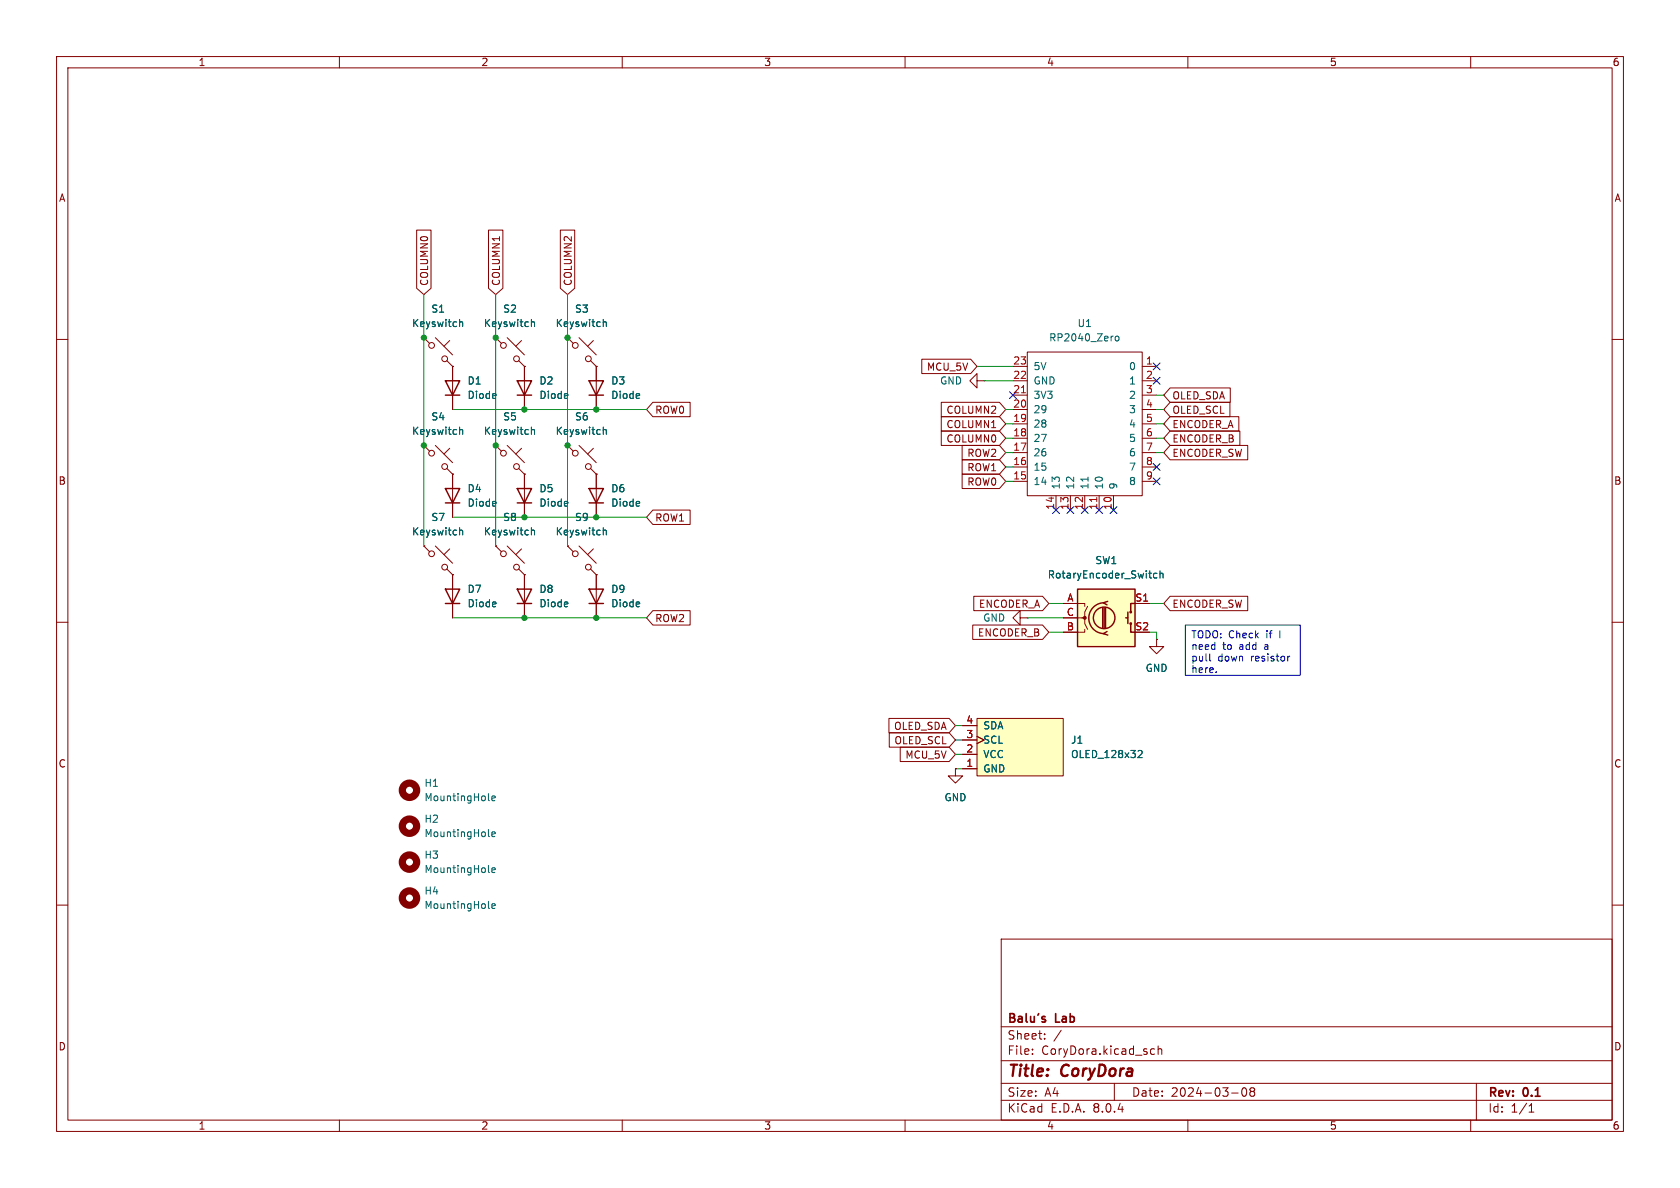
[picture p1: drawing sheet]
<svg xmlns="http://www.w3.org/2000/svg" width="297mm" height="210mm" viewBox="0 0 297 210" stroke-linecap="round" stroke-linejoin="round" font-family="sans-serif">
<g fill="none" stroke="#840000" stroke-width=".18">
<path d="M10 10h277v190h-277zM12 12h273v186h-273zM60 10v2M110 10v2M160 10v2M210 10v2M260 10v2M10 60h2M74.9 59.7l1 1M74.9 59.7h.1M77 59.7l3 3M87.6 59.7l1 1"/>
<path d="M87.6 59.7h.1M89.7 59.7l3 3M100.3 59.7l1 1M100.3 59.7h.1M102.4 59.7l3 3M285 60h2M74.9 78.7l1 1.1M74.9 78.7h.1M77 78.7l3 3.1M79 63.8l1 1M79.5 60.2l-1 1M79.5 79.2l-1 1.1"/>
<path d="M80 64.8h.1M80 64.8v7.6M87.6 78.7l1 1.1M87.6 78.7h.1M89.7 78.7l3 3.1M91.7 63.8l1 1M92.2 79.2l-1 1.1M92.2 60.2l-1 1M92.7 64.8h.1M92.7 64.8v7.6M100.3 78.7l1 1.1M100.3 78.7h.1"/>
<path d="M102.4 78.7l3 3.1M104.4 63.8l1 1M104.9 79.2l-1 1.1M104.9 60.2l-1 1M105.4 64.8h.1M105.4 64.8v7.6M172.7 67.3v-1.3l-1.3 1.3 1.3 1.3v-1.3h1.3M174 67.3h.1M179.1 64.8h2.5M179.1 77.5h2.5M179.1 74.9h2.5M179.1 67.3h2.5"/>
<path d="M179.1 72.4h2.5M179.1 69.9h2.5M181.6 62.2h20.3v25.4h-20.3zM201.9 64.8h2.6M201.9 77.5h2.6M201.9 74.9h2.6M201.9 67.3h2.6M201.9 72.4h2.6M201.9 69.9h2.6M74.9 96.5l1 1M74.9 96.5h.1M77 96.5l3 3.1"/>
<path d="M79 82.8l1 1M79.5 97l-1 1M80 83.8h.1M80 83.8v7.6M87.6 96.5l1 1M87.6 96.5h.1M89.7 96.5l3 3.1M91.7 82.8l1 1M92.2 97l-1 1M92.7 83.8h.1M92.7 83.8v7.6M100.3 96.5l1 1"/>
<path d="M100.3 96.5h.1M102.4 96.5l3 3.1M104.4 82.8l1 1M104.9 97l-1 1M105.4 83.8h.1M105.4 83.8v7.6M179.1 85.1h2.5M179.1 82.6h2.5M179.1 80h2.5M186.7 87.6v2.6M189.2 87.6v2.6M191.8 87.6v2.6"/>
<path d="M194.3 87.6v2.6M196.8 87.6v2.6M201.9 85.1h2.6M201.9 82.6h2.6M201.9 80h2.6M10 110h2M79 100.6l1 1M80 101.6h.1M80 101.6v7.6M91.7 100.6l1 1M92.7 101.6h.1M92.7 101.6v7.6"/>
<path d="M104.4 100.6l1 1M105.4 101.6h.1M105.4 101.6v7.6M285 110h2M168.9 135.9v1.3h1.3l-1.3 1.2-1.3-1.2h1.3M168.9 135.9h.1M10 160h2M285 160h2M177 166h108v32h-108zM60 198v2M110 198v2M160 198v2"/>
<path d="M177 194.5h108M177 191.5h108M177 187.5h108M177 181.5h108M182.5 186.3v.1M182.5 185.5v.1M184.7 183.6v.1M184.7 182.8v.1M187.6 182.1l-1.3 2M197 191.5v3M203.5 186.3l.2 .1 .4-.1M204.1 185.5l-.4-.1-.2 .1"/>
<path d="M204.7 185.5l.3-.1 .3 .1 .1 .9M204.7 184.9v1.5M210 198v2M217.7 193.2h1.2M219.7 192.4l.2-.1a.81 .81 0 0 1 .6 .6 .81 .81 0 0 1-.3 .8l-.2 .1a.81 .81 0 0 1-.3-1.4zM221.2 192.9l-.2-.2 .2-.4 .5 .1 .1 .2-.3 .3M221.2 192.9l-.2 .3v.3l.2 .3 .5-.1 .1-.2-.1-.4-.2-.2M221.2 192.9h.3M260 198v2M261 191.5v6.5M270.3 196.6h.9M270.3 195.5l.4-.4v1.5"/>
<circle cx="76.3" cy="61.1" r=".51"/>
<circle cx="78.6" cy="63.4" r=".51"/>
<circle cx="89" cy="61.1" r=".51"/>
<circle cx="91.3" cy="63.4" r=".51"/>
<circle cx="101.7" cy="61.1" r=".51"/>
<circle cx="104" cy="63.4" r=".51"/>
<circle cx="76.3" cy="97.9" r=".51"/>
<circle cx="76.3" cy="80.1" r=".51"/>
<circle cx="78.6" cy="82.5" r=".51"/>
<circle cx="89" cy="80.1" r=".51"/>
<circle cx="89" cy="97.9" r=".51"/>
<circle cx="91.3" cy="82.5" r=".51"/>
<circle cx="101.7" cy="80.1" r=".51"/>
<circle cx="101.7" cy="97.9" r=".51"/>
<circle cx="104" cy="82.5" r=".51"/>
<circle cx="78.6" cy="100.3" r=".51"/>
<circle cx="91.3" cy="100.3" r=".51"/>
<circle cx="104" cy="100.3" r=".51"/>
</g>
<path d="M184.8 180.3v.3" fill="none" stroke="#840000" stroke-width=".3"/>
<g fill="none" stroke="#006464" stroke-width=".18">
<path d="M81.2 56.5v1.2M81.2 57l.2-.1h.3l.1 .8M93.9 57l.2-.1h.3l.1 .8M93.9 56.5v1.2M106.6 57l.2-.1h.3l.1 .8M106.6 56.5v1.2M197.2 59.5l.2-.1 .4 .1v.5l-.1 .2-.3 .1-.2-.2zM81.2 75.5v1.3M81.2 76.1l.2-.2 .3 .1 .1 .8M93.9 76.1l.2-.2 .3 .1 .1 .8M93.9 75.5v1.3M106.6 75.5v1.3"/>
<path d="M106.6 76.1l.2-.2 .3 .1 .1 .8M81.2 93.3v1.3M81.2 93.8l.2-.1 .3 .1 .1 .8M93.9 93.3v1.3M93.9 93.8l.2-.1 .3 .1 .1 .8M106.6 93.3v1.3M106.6 93.8l.2-.1 .3 .1 .1 .8M192.3 84.3v.8M86.3 147.7l.2 .2M86.3 141.4l.2 .1M86.3 154.1l.2 .1M87 141.1l.6-.1-.1-.2-.4-.1-.1 .2v.6h.5"/>
<path d="M87 147.5l.6-.1-.1-.3h-.4l-.1 .1v.6h.5M87 153.8l.6-.1-.1-.2-.4-.1-.1 .2v.6h.5M86.3 160.4l.2 .2M87 160.2l.6-.1-.1-.3h-.4l-.1 .1v.6h.5"/>
</g>
<g fill="none" stroke="#840000" stroke-width=".25">
<path d="M78.7 67.3h2.6l-1.3 2.6zM78.7 69.9h2.6M91.4 67.3h2.6l-1.3 2.6zM91.4 69.9h2.6M104.1 67.3h2.6l-1.3 2.6zM104.1 69.9h2.6M78.7 86.4h2.6l-1.3 2.5zM78.7 88.9h2.6M91.4 86.4h2.6l-1.3 2.5zM91.4 88.9h2.6M104.1 86.4h2.6l-1.3 2.5zM104.1 88.9h2.6"/>
<path d="M78.7 104.1h2.6l-1.3 2.6zM78.7 106.7h2.6M91.4 104.1h2.6l-1.3 2.6zM91.4 106.7h2.6M104.1 104.1h2.6l-1.3 2.6zM104.1 106.7h2.6"/>
</g>
<g fill="none" stroke="#840000" stroke-width="1.3">
<circle cx="72.4" cy="139.7" r="1.27"/>
<circle cx="72.4" cy="146" r="1.27"/>
<circle cx="72.4" cy="158.7" r="1.27"/>
<circle cx="72.4" cy="152.4" r="1.27"/>
</g>
<path d="M180.6 69.4h.7M193.9 87.9v.8" fill="none" stroke="#a90000" stroke-width=".18"/>
<path d="M172.7 127h15.3v10.2h-15.3z" fill="#ffffc2"/>
<path d="M170.2 135.9h2.5M170.2 133.4h2.5M170.2 130.8h2.5M170.2 128.3h2.5M172.7 127h15.3v10.2h-15.3zM172.7 130.2l1.3 .6-1.3 .6" fill="none" stroke="#840000" stroke-width=".18"/>
<path d="M201.3 132.7h.4l.2 .3-.8 .9h.8" fill="none" stroke="#006464" stroke-width=".18"/>
<path d="M190.5 104.1h10.2v10.2h-10.2z" fill="#ffffc2"/>
<g fill="none" stroke="#840000" stroke-width=".25">
<path d="M190.5 104.1h10.2v10.2h-10.2zM194.9 107.4v3.6M195.2 106.6a2.73 2.73 0 0 0-2.7 2.7 2.73 2.73 0 0 0 2.7 2.7M195.2 107.4v3.6M195.5 107.4v3.6M195.7 111.6l-.6 .4 .7 .3M195.8 106.3l-.7 .3 .6 .3M199 109.2h.4M199.4 108.2v2M199.9 110.2v1.6h.8M200.7 106.7h-.8v1.5"/>
<circle cx="195.2" cy="109.2" r="1.9"/>
<circle cx="199.9" cy="108.2" r=".13"/>
<circle cx="199.9" cy="110.2" r=".13"/>
</g>
<circle cx="191.8" cy="109.2" r=".25" fill="#840000" stroke="#840000" stroke-width=".18"/>
<g fill="none" stroke="#840000" stroke-width=".18">
<path d="M73.7 40.7h2.5v10.3l-1.3 1.1-1.2-1.1zM74.9 59.7h.1M86.4 40.7h2.5v10.3l-1.3 1.1-1.2-1.1zM87.6 59.7h.1M99.1 40.7h2.5v10.3l-1.3 1.1-1.2-1.1zM100.3 59.7h.1M74.9 78.7h.1M80 64.8h.1M80 64.8v2.5M80 69.9v2.5M87.6 78.7h.1M92.7 64.8h.1"/>
<path d="M92.7 64.8v2.5M92.7 69.9v2.5M100.3 78.7h.1M105.4 64.8h.1M105.4 64.8v2.5M105.4 69.9v2.5M115.4 71.1h6.6v2.6h-6.6l-1.1-1.3zM163 63.5h8.6l1.1 1.3-1.1 1.2h-8.6zM166.4 76.2h10.3l1.1 1.3-1.1 1.2h-10.3zM166.4 71.1h10.3l1.1 1.3-1.1 1.3h-10.3zM166.4 73.7h10.3l1.1 1.2-1.1 1.3h-10.3zM170.1 78.7h6.6l1.1 1.3-1.1 1.3h-6.6z"/>
<path d="M206.9 73.7h12.1v2.5h-12.1l-1.2-1.3zM206.9 68.6h10.6v2.5h-10.6l-1.2-1.2zM206.9 78.7h13.7v2.6h-13.7l-1.2-1.3zM206.9 76.2h12.3v2.5h-12.3l-1.2-1.2zM206.9 71.1h10.5v2.6h-10.5l-1.2-1.3zM74.9 96.5h.1M80 83.8h.1M80 83.8v2.6M80 88.9v2.5M87.6 96.5h.1M92.7 83.8h.1M92.7 83.8v2.6"/>
<path d="M92.7 88.9v2.5M100.3 96.5h.1M105.4 83.8h.1M105.4 83.8v2.6M105.4 88.9v2.5M115.4 90.2h6.6v2.5h-6.6l-1.1-1.3zM170.1 83.8h6.6l1.1 1.3-1.1 1.3h-6.6zM170.1 81.3h6.6l1.1 1.3-1.1 1.2h-6.6zM80 101.6h.1M80 101.6v2.5M80 106.7v2.5M92.7 101.6h.1"/>
<path d="M92.7 101.6v2.5M92.7 106.7v2.5M105.4 101.6h.1M105.4 101.6v2.5M105.4 106.7v2.5M115.4 107.9h6.6v2.6h-6.6l-1.1-1.3zM172 110.5h12.3l1.1 1.3-1.1 1.2h-12.3zM172.1 105.4h12.2l1.1 1.3-1.1 1.3h-12.2zM180.3 109.2v-1.2l-1.2 1.2 1.2 1.3v-1.3h1.3M181.6 109.2h.1M188 106.7h3.8v.5M188 109.2h3.8v1l.5 1.1"/>
<path d="M191.8 111.3v.5h-3.8M192.3 107.2l-.5 1v1h-.5M200.7 106.7h2.5M204.5 113v1.3h1.2l-1.2 1.3-1.3-1.3h1.3M204.5 113h.1M206.9 105.4h13.7v2.6h-13.7l-1.2-1.3zM157.2 127h10.6l1.1 1.3-1.1 1.2h-10.6zM157.2 129.5h10.6l1.1 1.3-1.1 1.3h-10.6zM159.1 132.1h8.7l1.1 1.3-1.1 1.2h-8.7zM168.9 135.9h.1M170.2 135.9h2.5M170.2 133.4h2.5"/>
<path d="M170.2 130.8h2.5M170.2 128.3h2.5M172.7 130.2l1.3 .6-1.3 .6"/>
</g>
<g fill="none" stroke="#006464" stroke-width=".18">
<path d="M81.2 57l.2-.1h.3l.1 .8M81.2 56.5v1.2M93.9 56.5v1.2M93.9 57l.2-.1h.3l.1 .8M106.6 56.5v1.2M106.6 57l.2-.1h.3l.1 .8M81.2 76.1l.2-.2 .3 .1 .1 .8M81.2 75.5v1.3M93.9 76.1l.2-.2 .3 .1 .1 .8M93.9 75.5v1.3M106.6 75.5v1.3M106.6 76.1l.2-.2 .3 .1 .1 .8"/>
<path d="M81.2 93.3v1.3M81.2 93.8l.2-.1 .3 .1 .1 .8M93.9 93.3v1.3M93.9 93.8l.2-.1 .3 .1 .1 .8M106.6 93.3v1.3M106.6 93.8l.2-.1 .3 .1 .1 .8M204.5 101.4l-.3-.1-.3 .3 .1 .5h.5M205.1 101.5l.2-.2 .3 .1v.8M205.1 100.9v1.3M201.3 132.7h.4l.2 .3-.8 .9h.8"/>
</g>
<path d="M209.5 110.5h20.4v8.9h-20.4zM213.9 115.6v1.1l.1 .2M215 118.8v.1M228 116l-.3 .2" fill="none" stroke="#0000c2" stroke-width=".18"/>
<g fill="none" stroke="#009600" stroke-width=".18">
<path d="M74.9 52.1v44.4M87.6 52.1v44.4M100.3 52.1v44.4M80 72.4h34.3M172.7 64.8h6.4M174 67.3h5.1M177.8 74.9h1.3M177.8 72.4h1.3M177.8 77.5h1.3M204.5 74.9h1.2M204.5 72.4h1.2M204.5 69.9h1.2"/>
<path d="M204.5 77.5h1.2M80 91.4h34.3M177.8 80h1.3M177.8 85.1h1.3M177.8 82.6h1.3M204.5 80h1.2M80 109.2h34.3M181.6 109.2h6.4M185.4 111.8h2.6M185.4 106.7h2.6M203.2 111.8h1.3v1.2M203.2 106.7h2.5"/>
<path d="M168.9 135.9h1.3M168.9 130.8h1.3M168.9 128.3h1.3M168.9 133.4h1.3"/>
</g>
<g fill="none" stroke="#000084" stroke-width=".18">
<path d="M178.5 69.2l1.2 1.3M179.7 69.2l-1.2 1.3M203.9 66.7l1.2 1.2M203.9 64.2l1.2 1.2M205.1 66.7l-1.2 1.2M205.1 64.2l-1.2 1.2M186.1 89.6l1.2 1.2M187.3 89.6l-1.2 1.2M188.6 89.6l1.2 1.2M189.8 89.6l-1.2 1.2M191.2 89.6l1.2 1.2M192.4 89.6l-1.2 1.2"/>
<path d="M193.7 89.6l1.2 1.2M194.9 89.6l-1.2 1.2M196.2 89.6l1.3 1.2M197.5 89.6l-1.3 1.2M203.9 81.9l1.2 1.3M203.9 84.5l1.2 1.2M205.1 81.9l-1.2 1.3M205.1 84.5l-1.2 1.2"/>
</g>
<g fill="#009600" stroke="#009600" stroke-width=".18">
<circle cx="92.7" cy="72.4" r=".46"/>
<circle cx="100.3" cy="78.7" r=".46"/>
<circle cx="105.4" cy="72.4" r=".46"/>
<circle cx="100.3" cy="59.7" r=".46"/>
<circle cx="74.9" cy="59.7" r=".46"/>
<circle cx="87.6" cy="59.7" r=".46"/>
<circle cx="74.9" cy="78.7" r=".46"/>
<circle cx="105.4" cy="109.2" r=".46"/>
<circle cx="105.4" cy="91.4" r=".46"/>
<circle cx="92.7" cy="109.2" r=".46"/>
<circle cx="87.6" cy="78.7" r=".46"/>
<circle cx="92.7" cy="91.4" r=".46"/>
</g>
<g font-size="2.8" fill="#840000">
<text x="178" y="190.9">Title:</text>
<text x="187.7" y="190.9">CoryDora</text>
</g>
<g font-size="2.1" fill="#840000">
<text x="178" y="184">Sheet:</text>
<text x="178" y="181.2">Balu's</text>
<text x="186.7" y="181.2">Lab</text>
<text x="178" y="186.7">File:</text>
<text x="184.1" y="186.7">CoryDora.kicad_sch</text>
<text x="178" y="196.9">KiCad</text>
<text x="178" y="194.1">Size:</text>
<text x="184.7" y="194.1">A4</text>
<text x="185.7" y="196.9">E.D.A.</text>
<text x="193.3" y="196.9">8.0.4</text>
<text x="200" y="194.1">Date:</text>
<text x="207" y="194.1">2024-03-08</text>
<text x="263" y="194.3">Rev:</text>
<text x="263" y="196.9">Id:</text>
<text x="267.1" y="196.9">1/1</text>
<text x="269.4" y="194.3">0.1</text>
</g>
<g font-size="1.8" fill="#840000">
<text x="35" y="11.9">1</text>
<text x="85" y="11.9">2</text>
<text x="135" y="11.9">3</text>
<text x="185" y="11.9">4</text>
<text x="235" y="11.9">5</text>
<text x="285" y="11.9">6</text>
<text x="10.3" y="35.9">A</text>
<text x="285.3" y="35.9">A</text>
<text x="75.9" y="50.6" transform="rotate(-90 75.9 50.6)">COLUMN0</text>
<text x="88.6" y="50.6" transform="rotate(-90 88.6 50.6)">COLUMN1</text>
<text x="101.3" y="50.6" transform="rotate(-90 101.3 50.6)">COLUMN2</text>
<text x="163.8" y="65.7">MCU_5V</text>
<text x="207.2" y="70.8">OLED_SDA</text>
<text x="115.7" y="73.3">ROW0</text>
<text x="167.2" y="73.3">COLUMN2</text>
<text x="167.2" y="75.9">COLUMN1</text>
<text x="207.2" y="75.9">ENCODER_A</text>
<text x="207.2" y="73.3">OLED_SCL</text>
<text x="167.2" y="78.4">COLUMN0</text>
<text x="170.9" y="81">ROW2</text>
<text x="170.9" y="83.5">ROW1</text>
<text x="207.2" y="81">ENCODER_SW</text>
<text x="207.2" y="78.4">ENCODER_B</text>
<text x="10.3" y="85.9">B</text>
<text x="170.9" y="86">ROW0</text>
<text x="285.3" y="85.9">B</text>
<text x="115.7" y="92.4">ROW1</text>
<text x="173" y="107.6">ENCODER_A</text>
<text x="207.2" y="107.6">ENCODER_SW</text>
<text x="115.7" y="110.2">ROW2</text>
<text x="172.8" y="112.7">ENCODER_B</text>
<text x="158" y="129.2">OLED_SDA</text>
<text x="158" y="131.8">OLED_SCL</text>
<text x="10.3" y="135.9">C</text>
<text x="160" y="134.3">MCU_5V</text>
<text x="285.3" y="135.9">C</text>
<text x="10.3" y="185.9">D</text>
<text x="285.3" y="185.9">D</text>
<text x="35" y="199.9">1</text>
<text x="85" y="199.9">2</text>
<text x="135" y="199.9">3</text>
<text x="185" y="199.9">4</text>
<text x="235" y="199.9">5</text>
<text x="285" y="199.9">6</text>
</g>
<g font-size="1.8" fill="#006464">
<text x="72.7" y="58">Keyswitch</text>
<text x="76.2" y="55.5">S1</text>
<text x="85.4" y="58">Keyswitch</text>
<text x="88.9" y="55.5">S2</text>
<text x="98.1" y="58">Keyswitch</text>
<text x="101.6" y="55.5">S3</text>
<text x="190.4" y="58">U1</text>
<text x="182.6" y="65.6">5V</text>
<text x="185.4" y="60.6">RP2040_Zero</text>
<text x="199.5" y="65.6">0</text>
<text x="82.6" y="68.2">D1</text>
<text x="82.6" y="70.7">Diode</text>
<text x="95.3" y="68.2">D2</text>
<text x="95.3" y="70.7">Diode</text>
<text x="108" y="68.2">D3</text>
<text x="108" y="70.7">Diode</text>
<text x="166.1" y="68.2">GND</text>
<text x="182.6" y="70.7">3V3</text>
<text x="182.6" y="68.2">GND</text>
<text x="199.5" y="68.2">1</text>
<text x="199.5" y="70.7">2</text>
<text x="72.7" y="77.1">Keyswitch</text>
<text x="76.2" y="74.5">S4</text>
<text x="85.4" y="77.1">Keyswitch</text>
<text x="88.9" y="74.5">S5</text>
<text x="98.1" y="77.1">Keyswitch</text>
<text x="101.6" y="74.5">S6</text>
<text x="182.6" y="75.8">28</text>
<text x="182.6" y="73.3">29</text>
<text x="199.5" y="73.3">3</text>
<text x="199.5" y="75.8">4</text>
<text x="182.6" y="83.4">15</text>
<text x="182.6" y="80.9">26</text>
<text x="182.6" y="78.3">27</text>
<text x="199.5" y="78.3">5</text>
<text x="199.5" y="80.9">6</text>
<text x="199.5" y="83.4">7</text>
<text x="82.6" y="87.2">D4</text>
<text x="82.6" y="89.8">Diode</text>
<text x="95.3" y="87.2">D5</text>
<text x="95.3" y="89.8">Diode</text>
<text x="108" y="87.2">D6</text>
<text x="108" y="89.8">Diode</text>
<text x="182.6" y="86">14</text>
<text x="187.6" y="86.6" transform="rotate(-90 187.6 86.6)">13</text>
<text x="190.1" y="86.6" transform="rotate(-90 190.1 86.6)">12</text>
<text x="192.6" y="86.6" transform="rotate(-90 192.6 86.6)">11</text>
<text x="195.2" y="86.6" transform="rotate(-90 195.2 86.6)">10</text>
<text x="197.7" y="86.6" transform="rotate(-90 197.7 86.6)">9</text>
<text x="199.5" y="86">8</text>
<text x="72.7" y="94.8">Keyswitch</text>
<text x="76.2" y="92.3">S7</text>
<text x="85.4" y="94.8">Keyswitch</text>
<text x="88.9" y="92.3">S8</text>
<text x="98.1" y="94.8">Keyswitch</text>
<text x="101.6" y="92.3">S9</text>
<text x="193.5" y="99.9">SW1</text>
<text x="82.6" y="105">D7</text>
<text x="82.6" y="107.5">Diode</text>
<text x="95.3" y="105">D8</text>
<text x="95.3" y="107.5">Diode</text>
<text x="108" y="105">D9</text>
<text x="108" y="107.5">Diode</text>
<text x="185.1" y="102.5">RotaryEncoder_Switch</text>
<text x="173.7" y="110.1">GND</text>
<text x="202.4" y="119">GND</text>
<text x="173.7" y="131.7">SCL</text>
<text x="173.7" y="129.1">SDA</text>
<text x="189.2" y="131.7">J1</text>
<text x="173.7" y="136.8">GND</text>
<text x="173.7" y="134.2">VCC</text>
<text x="189.2" y="134.2">OLED_128x32</text>
<text x="74.9" y="139.3">H1</text>
<text x="74.9" y="141.8">MountingHole</text>
<text x="166.9" y="141.8">GND</text>
<text x="74.9" y="145.6">H2</text>
<text x="74.9" y="148.2">MountingHole</text>
<text x="74.9" y="152">H3</text>
<text x="74.9" y="154.5">MountingHole</text>
<text x="74.9" y="158.3">H4</text>
<text x="74.9" y="160.9">MountingHole</text>
</g>
<g font-size="1.8" fill="#a90000">
<text x="179" y="64.5">23</text>
<text x="202.5" y="64.5">1</text>
<text x="179" y="69.6">21</text>
<text x="179" y="67.1">22</text>
<text x="202.5" y="67.1">2</text>
<text x="202.5" y="69.6">3</text>
<text x="179" y="77.2">18</text>
<text x="179" y="74.7">19</text>
<text x="179" y="72.1">20</text>
<text x="202.5" y="72.1">4</text>
<text x="202.5" y="74.7">5</text>
<text x="202.5" y="77.2">6</text>
<text x="179" y="82.3">16</text>
<text x="179" y="79.8">17</text>
<text x="202.5" y="79.8">7</text>
<text x="202.5" y="82.3">8</text>
<text x="179" y="84.8">15</text>
<text x="202.5" y="84.8">9</text>
<text x="186.4" y="90.2" transform="rotate(-90 186.4 90.2)">14</text>
<text x="189" y="90.2" transform="rotate(-90 189 90.2)">13</text>
<text x="191.5" y="90.2" transform="rotate(-90 191.5 90.2)">12</text>
<text x="194.1" y="90.2" transform="rotate(-90 194.1 90.2)">11</text>
<text x="196.6" y="90.2" transform="rotate(-90 196.6 90.2)">10</text>
<text x="188.6" y="106.4">A</text>
<text x="200.6" y="106.4">S1</text>
<text x="188.5" y="111.5">B</text>
<text x="188.5" y="109">C</text>
<text x="200.6" y="111.5">S2</text>
<text x="170.7" y="130.6">3</text>
<text x="170.7" y="128">4</text>
<text x="170.7" y="135.6">1</text>
<text x="170.7" y="133.1">2</text>
</g>
<g font-size="1.8" fill="#0000c2">
<text x="210.5" y="113.2">TODO: Check</text>
<text x="224" y="113.2">if</text>
<text x="226.5" y="113.2">I</text>
<text x="210.5" y="115.2">need</text>
<text x="210.5" y="117.3">pull</text>
<text x="210.5" y="119.3">here.</text>
<text x="215.3" y="117.3">down</text>
<text x="216.1" y="115.2">to</text>
<text x="219.2" y="115.2">add</text>
<text x="221.2" y="117.3">resistor</text>
<text x="223.8" y="115.2">a</text>
</g>
</svg>
